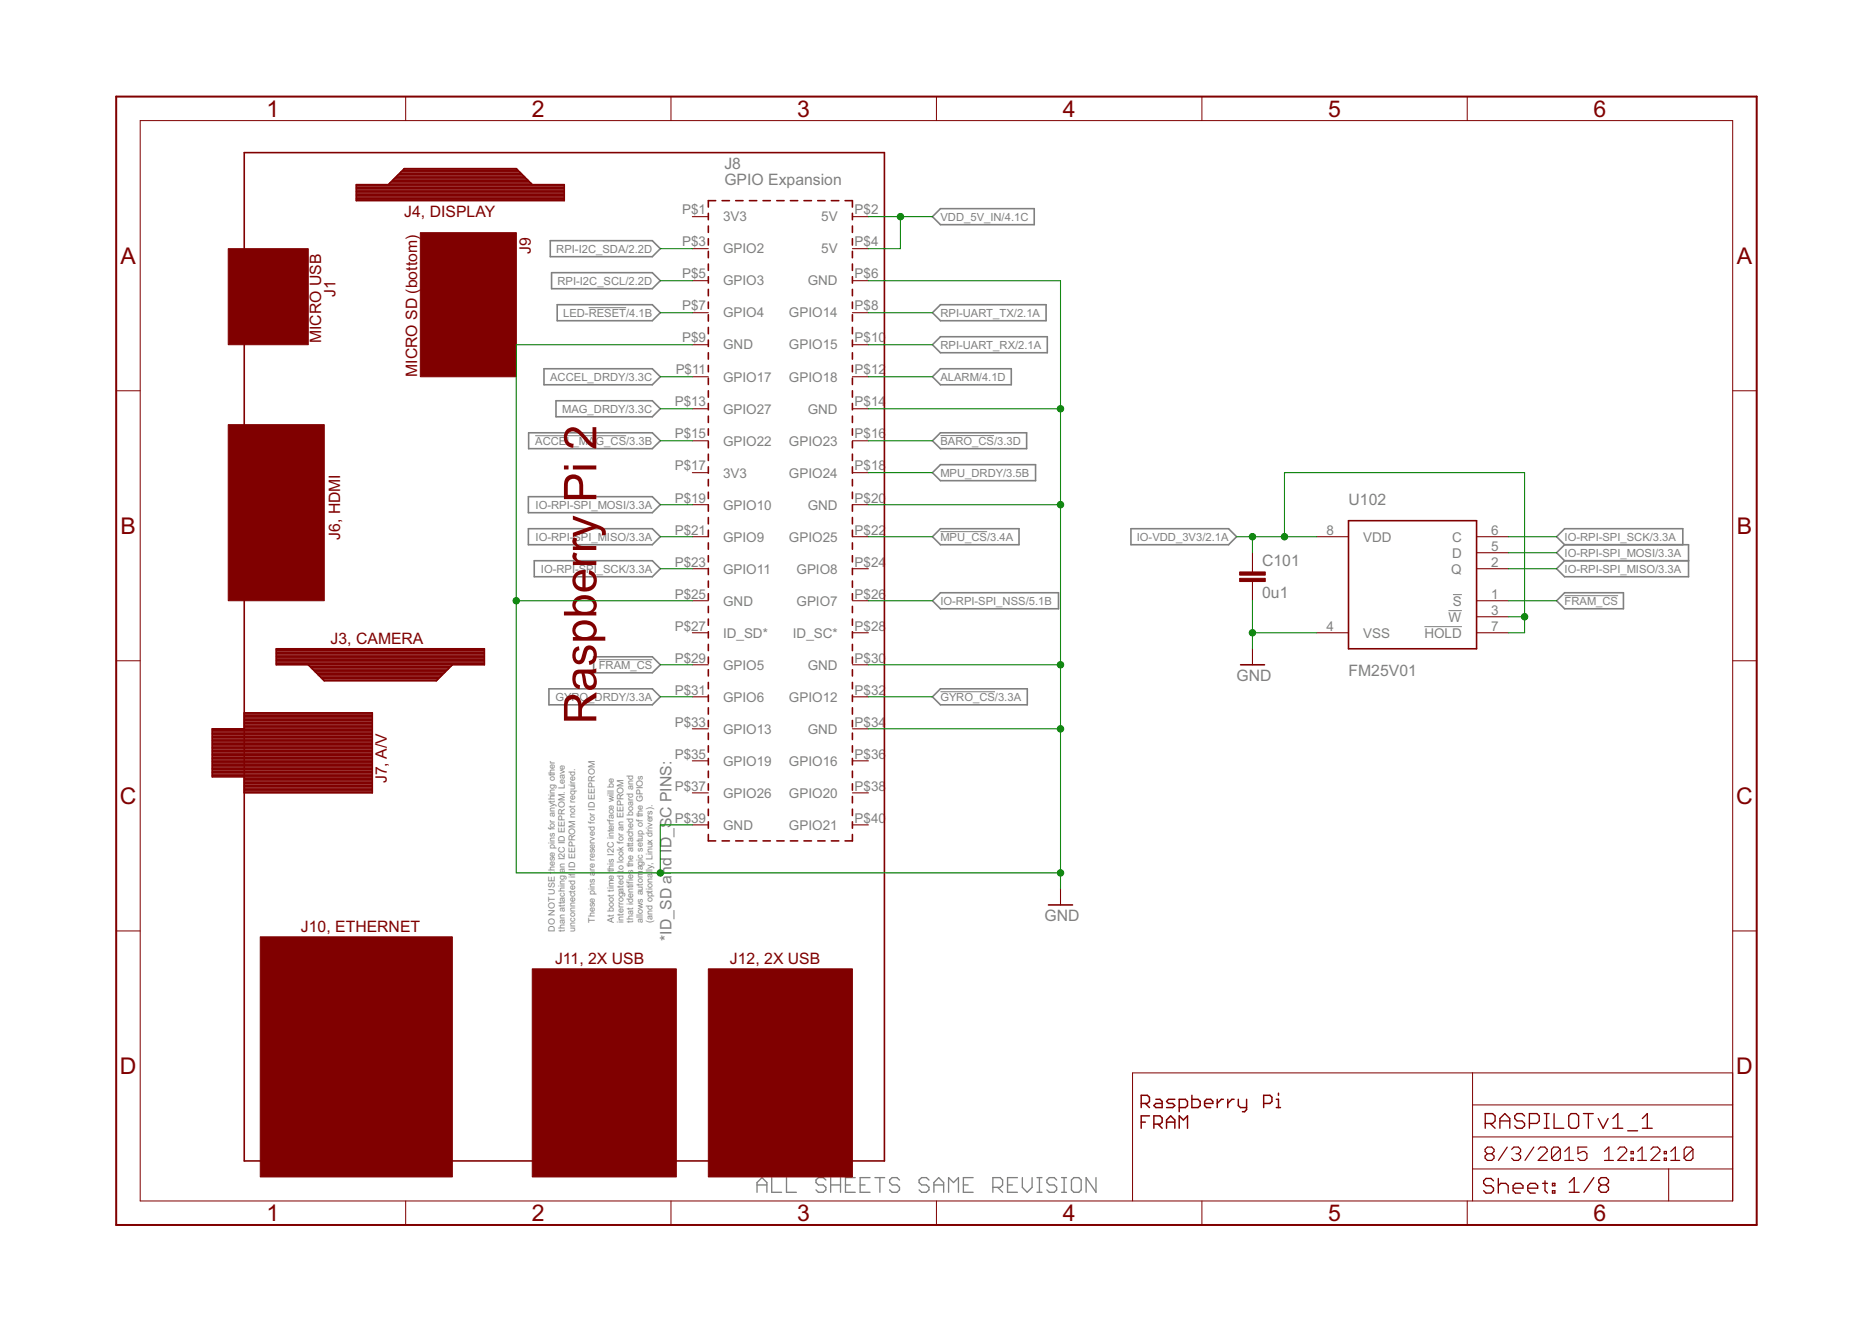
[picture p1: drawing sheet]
<svg xmlns="http://www.w3.org/2000/svg" width="297mm" height="210mm" viewBox="0 0 297 210" stroke-linecap="round" stroke-linejoin="round" font-family="sans-serif">
<g fill="none" stroke="#808080" stroke-width=".21">
<path d="M120.1 189.2v-1.6l.8-.8 .8 .8v1.6M120.1 188h1.6M122.4 186.8v2.4h1.6M124.8 186.8v2.4h1.6M131 187.2l-.4-.4h-.7l-.4 .4v.4l.4 .4h.7l.4 .4v.4l-.4 .4h-.7l-.4-.4M131.8 188h1.6M131.8 186.8v2.4M133.4 186.8v2.4M134.2 188h.7M135.7 186.8h-1.5v2.4h1.5M136.5 188h.8M138 186.8h-1.5v2.4h1.5"/>
<path d="M138.8 186.8h1.6M139.6 186.8v2.4M142.7 187.2l-.4-.4h-.7l-.4 .4v.4l.4 .4h.7l.4 .4v.4l-.4 .4h-.7l-.4-.4M147.4 187.2l-.4-.4h-.8l-.4 .4v.4l.4 .4h.8l.4 .4v.4l-.4 .4h-.8l-.4-.4M148.2 188h1.5M148.2 189.2v-1.6l.7-.8 .8 .8v1.6M150.5 189.2v-2.4l.8 .8 .8-.8v2.4M152.9 188h.7M154.4 186.8h-1.5v2.4h1.5M157.5 188.4h1.2l.4-.4v-.8l-.4-.4h-1.2v2.4M158.3 188.4l.8 .8M159.9 188h.8"/>
<path d="M161.4 186.8h-1.5v2.4h1.5M162.2 186.8v1.6l.8 .8 .8-.8v-1.6M164.5 189.2h.8M164.5 186.8h.8M164.9 186.8v2.4M167.7 187.2l-.4-.4h-.8l-.4 .4v.4l.4 .4h.8l.4 .4v.4l-.4 .4h-.8l-.4-.4M168.4 189.2h.8M168.4 186.8h.8M168.8 186.8v2.4M170 187.2l.4-.4h.8l.4 .4v1.6l-.4 .4h-.8l-.4-.4zM173.9 186.8v2.4l-1.6-2.4v2.4"/>
</g>
<path d="M93.4 48.8h6M84.9 69.1h14.5M149.2 69.1h8.5M149.2 84.3h7.4M226 99.4h6M229.8 96.9h2.2M230.5 94.3h1.5M248.3 94.5h8.5M95 104.7h8.5M149.2 109.7h8.7" fill="none" stroke="#808080" stroke-width=".16"/>
<g fill="none" stroke="#808080" stroke-width=".25">
<path d="M87.3 38.2h16.2l1.3 1.3-1.3 1.2h-16.2zM148 34.4l1.2-1.3h14.9v2.5h-14.9zM86.3 58.5h17.2l1.3 1.3-1.3 1.2h-17.2zM87.5 43.3h16l1.3 1.2-1.3 1.3h-16zM88.4 48.3h15.1l1.3 1.3-1.3 1.3h-15.1zM148 49.6l1.2-1.3h16.8v2.6h-16.8zM148 54.7l1.2-1.3h17v2.6h-17zM148 59.8l1.2-1.3h11.3v2.5h-11.3zM83.8 78.8h19.7l1.3 1.3-1.3 1.2h-19.7zM83.9 68.7h19.6l1.3 1.2-1.3 1.3h-19.6zM88.2 63.6h15.3l1.3 1.3-1.3 1.2h-15.3zM148 69.9l1.2-1.2h13.7v2.5h-13.7z"/>
<path d="M148 75l1.2-1.3h15.1v2.6h-15.1zM83.8 83.9h19.7l1.3 1.3-1.3 1.2h-19.7zM84.8 89h18.7l1.3 1.2-1.3 1.3h-18.7zM148 85.2l1.2-1.3h12.5v2.5h-12.5zM149.2 94h18.8v2.6h-18.8l-1.2-1.3zM179.5 83.9h15.4l1.3 1.3-1.3 1.2h-15.4zM247 95.3l1.3-1.3h9.3v2.6h-9.3zM248.3 86.4h19.6v5.1h-19.6l-1.3-1.3 1.3-1.2M248.3 86.4l-1.3-1.2 1.3-1.3h18.7v2.5M248.3 86.4l-1.3 1.3 1.3 1.3M248.3 89h19.6M87.1 109.3h16.4l1.3 1.3-1.3 1.2h-16.4z"/>
<path d="M94.2 104.2h9.3l1.3 1.3-1.3 1.2h-9.3zM148 110.6l1.2-1.3h13.8v2.5h-13.8z"/>
</g>
<g fill="none" stroke="#800000" stroke-width=".23">
<path d="M181.1 175.1h1l.3-.3v-.7l-.3-.3h-1v1.9M181.1 178h.6M181.7 175.1l.7 .6M182.4 177h-1.3v2M183.1 178.4h1l.3-.4v-.6l-.3-.4h-1v2M183.4 174.4h.7l.3 .4v.9h-1l-.3-.3 .3-.3h1M183.7 178.4l.7 .6M185.1 178h1.3M185.1 179v-1.3l.7-.7 .6 .7v1.3M186.4 174.4h-1l-.3 .4 .3 .3h.7l.3 .3-.3 .3h-1M187.1 175.7h1l.3-.3v-.6l-.3-.4h-1v2M187.1 179v-2l.7 .7 .6-.7v2"/>
<path d="M189.1 173.8v1.9h1l.3-.3v-.6l-.3-.4h-1M191.1 175.1h1.3v-.3l-.3-.4h-.6l-.4 .4v.6l.4 .3h.6M193.1 174.4v1.3M194.1 174.4h-.3l-.7 .7M194.8 174.4v1.3M195.8 174.4h-.3l-.7 .7M196.5 174.4v1l.3 .3h1M197.8 174.4v1.6l-.3 .4h-.4M200.5 175.1h1l.3-.3v-.7l-.3-.3h-1v1.9M202.5 174.4h.4v1.3M202.5 175.7h.7M202.9 173.4v.4"/>
</g>
<g fill="none" stroke="#800000" stroke-width=".16">
<path d="M22.2 19.1h252.7v171.4h-252.7zM64.4 15.3v3.8M106.5 15.3v3.8M148.6 15.3v3.8M190.7 15.3v3.8M232.8 15.3v3.8M18.4 62h3.8M274.9 62h3.8M18.4 104.8h3.8M274.9 104.8h3.8M18.4 147.7h3.8M274.9 147.7h3.8"/>
<path d="M233.7 170.2v20.3M233.7 175.3h41.2M274.9 170.2h-95.2v20.3M64.4 190.5v3.9M106.5 190.5v3.9M148.6 190.5v3.9M190.7 190.5v3.9M232.8 190.5v3.9M233.7 185.5h41.2M233.7 180.4h41.2M264.8 185.5v5"/>
</g>
<g fill="none" stroke="#800000" stroke-width=".21">
<path d="M235.7 178.2h1.1l.4-.4v-.7l-.4-.4h-1.1v2.3M236.5 178.2l.7 .8M238 179v-1.5l.8-.8 .8 .8v1.5M238 177.8h1.6M241.9 177.1l-.4-.4h-.8l-.4 .4v.4l.4 .3h.8l.4 .4v.4l-.4 .4h-.8l-.4-.4M242.7 178.2h1.2l.3-.4v-.7l-.3-.4h-1.2v2.3M245 176.7h.8M245 179h.8M245.4 176.7v2.3M246.6 176.7v2.3h1.5M249.3 176.7h.8l.4 .4v1.5l-.4 .4h-.8l-.4-.4v-1.5zM251.2 176.7h1.6"/>
<path d="M252 176.7v2.3M253.6 177.5l.8 1.5 .8-1.5M255.9 179h1.6M255.9 177.5l.8-.8v2.3M258.3 179.4h1.5M260.6 179h1.6M260.6 177.5l.8-.8v2.3M237 187.3l-.4-.3h-.8l-.4 .3v.4l.4 .4h.8l.4 .4v.4l-.4 .4h-.8l-.4-.4M237.7 187v2.3M237.7 188.1l.4-.4h.8l.4 .4v1.2M240.1 188.5h1.6v-.4l-.4-.4h-.8l-.4 .4v.8l.4 .4h.8M242.4 188.5h1.6v-.4l-.4-.4h-.8l-.4 .4v.8l.4 .4h.8"/>
<path d="M244.8 187.7h.8M245.2 187.3v1.6l.4 .4M246.3 187.7h.4v.4h-.4zM246.3 188.9h.4v.4h-.4zM249 187.6l.8-.8v2.4M249 189.2h1.6M252.9 186.8l-1.6 2.4M254.1 188l-.4 .4v.4l.4 .4h.7l.4-.4v-.4l-.4-.4M254.1 188l-.4-.4v-.4l.4-.4h.7l.4 .4v.4l-.4 .4M254.1 188h.7"/>
</g>
<g fill="none" stroke="#800000" stroke-width=".19">
<path d="M236 183l-.4-.3v-.3l.4-.4h.7l.4 .4v.3l-.4 .3M236 183l-.4 .4v.3l.4 .4h.7l.4-.4v-.3l-.4-.4M236 183h.7M239.2 182l-1.4 2.1M239.9 182.4l.3-.4h.7l.4 .4v.3l-.4 .3M240.6 183h.3M240.9 183l.4 .4v.3l-.4 .4h-.7l-.3-.4M243.4 182l-1.4 2.1M244.1 182.4l.3-.4h.7l.4 .4v.3l-1.4 1.4h1.4M247.6 182.4l-.4-.4h-.7l-.3 .4v1.3M247.6 182.4v1.3l-.4 .4h-.7l-.3-.4M247.6 182.4l-1.4 1.3"/>
<path d="M248.3 184.1h1.4M248.3 182.7l.7-.7v2.1M251.8 182h-1.4v1l.7-.3h.3l.4 .3v.7l-.4 .4h-.7l-.3-.4M254.6 184.1h1.4M254.6 182.7l.7-.7v2.1M256.7 182.4l.3-.4h.8l.3 .4v.3l-1.4 1.4h1.4M258.8 183.7h.4v.4h-.4zM258.8 182.7h.4v.3h-.4zM259.9 184.1h1.4M259.9 182.7l.7-.7v2.1M262 182.4l.3-.4h.7l.4 .4v.3l-1.4 1.4h1.4M264.1 183.7h.3v.4h-.3z"/>
<path d="M264.1 182.7h.3v.3h-.3zM265.1 184.1h1.4M265.1 182.7l.7-.7v2.1M268.6 182.4l-.3-.4h-.7l-.4 .4v1.3M268.6 182.4v1.3l-.3 .4h-.7l-.4-.4M268.6 182.4l-1.4 1.3"/>
</g>
<path d="M18.4 15.3h260.3v179.1h-260.3z" fill="none" stroke="#800000" stroke-width=".32"/>
<g fill="none" stroke="#800000" stroke-width=".25">
<path d="M38.8 24.2h101.5v160h-101.5zM56.5 29.3h33v2.5h-33zM56.5 31.7h33M56.5 31.5h33M56.5 31.3h33M56.5 31.1h33M56.5 30.8h33M56.5 30.6h33M56.5 30.4h33M56.5 30.2h33M56.5 29.9h33M56.5 29.7h33"/>
<path d="M56.5 29.5h33M61.6 29.3l2.6-2.5h17.7l2.6 2.5M61.8 29h22.4M62.1 28.8h21.9M62.3 28.6h21.5M62.5 28.4h21M62.7 28.2h20.6M63 27.9h20.1M63.2 27.7h19.7M63.4 27.5h19.3M63.6 27.3h18.8M63.9 27.1h18.3"/>
<path d="M64.1 26.8h17.9M112.4 33.8v1.1M112.4 35.9v1M112.4 37.9v1M112.4 39.9v1M113.6 31.8h-1.2v1.1M114.6 31.8h1.1M116.7 31.8h1.2M118.9 31.8h1.2M121.1 31.8h1.1M123.3 31.8h1.1M125.4 31.8h1.2"/>
<path d="M127.6 31.8h1.2M129.8 31.8h1.1M131.9 31.8h1.2M134.1 31.8h1.2v1.1M135.3 33.8v1.1M135.3 35.9v1M135.3 37.9v1M135.3 39.9v1M112.4 41.9v1M112.4 43.9v1M112.4 45.9v1M112.4 47.9v1"/>
<path d="M112.4 49.9v1M112.4 51.9v1.1M112.4 54v1M112.4 56v1M112.4 58v1M112.4 60v1M135.3 41.9v1M135.3 43.9v1M135.3 45.9v1M135.3 47.9v1M135.3 49.9v1M135.3 51.9v1.1"/>
<path d="M135.3 54v1M135.3 56v1M135.3 58v1M135.3 60v1M112.4 62v1M112.4 64v1M112.4 66v1M112.4 68v1M112.4 70v1.1M112.4 72.1v1M112.4 74.1v1M112.4 76.1v1"/>
<path d="M112.4 78.1v1M135.3 62v1M135.3 64v1M135.3 66v1M135.3 68v1M135.3 70v1.1M135.3 72.1v1M135.3 74.1v1M135.3 76.1v1M135.3 78.1v1M112.4 80.1v1M112.4 82.1v1"/>
<path d="M112.4 84.1v1M112.4 86.1v1M112.4 88.2v1M112.4 90.2v1M112.4 92.2v1M112.4 94.2v1M112.4 96.2v1M112.4 98.2v1M135.3 80.1v1M135.3 82.1v1M135.3 84.1v1M135.3 86.1v1"/>
<path d="M135.3 88.2v1M135.3 90.2v1M135.3 92.2v1M135.3 94.2v1M135.3 96.2v1M135.3 98.2v1M214 82.6h20.3v20.3h-20.3zM33.7 119.9h25.4M33.7 119.7h25.4M33.7 119.5h25.4M33.7 119.3h25.4M33.7 119h25.4"/>
<path d="M33.7 118.8h25.4M33.7 118.6h25.4M33.7 118.4h25.4M33.7 118.2h25.4M33.7 117.9h25.4M33.7 117.7h25.4M33.7 117.5h25.4M33.7 117.3h25.4M33.7 117h25.4M33.7 116.8h25.4M33.7 116.6h25.4M33.7 116.4h25.4"/>
<path d="M33.7 116.1h25.4M33.7 115.9h25.4M33.7 115.7h25.4M38.8 115.6h-5.1v7.7h25.4M38.8 113.1h20.3v12.7h-20.3M38.8 115.5h20.3M38.8 115.3h20.3M38.8 115h20.3M38.8 114.8h20.3M38.8 114.6h20.3M38.8 114.4h20.3M38.8 114.2h20.3"/>
<path d="M38.8 113.9h20.3M38.8 113.7h20.3M38.8 113.5h20.3M38.8 113.3h20.3M43.8 102.9h33.1v2.6h-33.1zM43.8 105.3h33.1M43.8 105h33.1M43.8 104.8h33.1M43.8 104.6h33.1M43.8 104.4h33.1M43.8 104.1h33.1M43.8 103.9h33.1"/>
<path d="M43.8 103.7h33.1M43.8 103.5h33.1M43.8 103.3h33.1M43.8 103h33.1M48.9 105.5l2.6 2.5h17.7l2.6-2.5M49.1 105.7h22.4M49.4 105.9h21.9M49.6 106.2h21.5M49.8 106.4h21.1M50 106.6h20.7M50.2 106.8h20.2M50.5 107h19.7"/>
<path d="M50.7 107.3h19.3M50.9 107.5h18.9M51.1 107.7h18.4M51.4 107.9h17.9M112.4 100.2v1M112.4 102.2v1M112.4 104.2v1M112.4 106.3v1M112.4 108.3v1M112.4 110.3v1M112.4 112.3v1M112.4 114.3v1"/>
<path d="M112.4 116.3v1M112.4 118.3v1M135.3 100.2v1M135.3 102.2v1M135.3 104.2v1M135.3 106.3v1M135.3 108.3v1M135.3 110.3v1M135.3 112.3v1M135.3 114.3v1M135.3 116.3v1M135.3 118.3v1"/>
<path d="M196.8 105.5h3.8M33.7 123h25.4M33.7 122.8h25.4M33.7 122.6h25.4M33.7 122.4h25.4M33.7 122.1h25.4M33.7 121.9h25.4M33.7 121.7h25.4M33.7 121.5h25.4M33.7 121.2h25.4M33.7 121h25.4M33.7 120.8h25.4"/>
<path d="M33.7 120.6h25.4M33.7 120.4h25.4M33.7 120.1h25.4M38.8 125.7h20.3M38.8 125.5h20.3M38.8 125.2h20.3M38.8 125h20.3M38.8 124.8h20.3M38.8 124.6h20.3M38.8 124.4h20.3M38.8 124.1h20.3M38.8 123.9h20.3"/>
<path d="M38.8 123.7h20.3M38.8 123.5h20.3M112.4 132.4v1h1.2M112.4 120.3v1M112.4 122.3v1.1M112.4 124.4v1M112.4 126.4v1M112.4 128.4v1M112.4 130.4v1M114.6 133.4h1.1M116.7 133.4h1.2M118.9 133.4h1.2"/>
<path d="M121.1 133.4h1.1M123.3 133.4h1.1M125.4 133.4h1.2M127.6 133.4h1.2M129.8 133.4h1.1M131.9 133.4h1.2M135.3 120.3v1M135.3 122.3v1.1M135.3 124.4v1M135.3 126.4v1M135.3 128.4v1M135.3 130.4v1"/>
<path d="M135.3 132.4v1h-1.2M166.4 143.6h3.8"/>
</g>
<g fill="none" stroke="#800000" stroke-width=".17">
<path d="M109.9 34.4h2.5M109.9 39.5h2.5M135.3 34.4h2.5M135.3 39.5h2.5M109.9 44.5h2.5M109.9 49.6h2.5M109.9 54.7h2.5M109.9 59.8h2.5M135.3 44.5h2.5M135.3 49.6h2.5M135.3 54.7h2.5M135.3 59.8h2.5"/>
<path d="M109.9 64.9h2.5M109.9 69.9h2.5M109.9 75h2.5M135.3 64.9h2.5M135.3 69.9h2.5M135.3 75h2.5M109.9 85.2h2.5M109.9 90.2h2.5M109.9 95.3h2.5M109.9 80.1h2.5M135.3 85.2h2.5M135.3 90.2h2.5"/>
<path d="M135.3 95.3h2.5M135.3 80.1h2.5M198.7 87.7v3M198.7 92.3v3M208.9 85.2h5.1M234.3 85.2h5.1M234.3 87.7h5.1M234.3 90.2h5.1M234.3 95.3h5.1M234.3 97.9h5.1M109.9 100.4h2.5M109.9 105.5h2.5"/>
<path d="M109.9 110.6h2.5M109.9 115.6h2.5M135.3 100.4h2.5M135.3 105.5h2.5M135.3 110.6h2.5M135.3 115.6h2.5M198.7 102.9v2.6M208.9 100.4h5.1M234.3 100.4h5.1M109.9 120.7h2.5M109.9 125.8h2.5M109.9 130.9h2.5"/>
<path d="M135.3 120.7h2.5M135.3 125.8h2.5M135.3 130.9h2.5M168.3 141v2.6"/>
</g>
<g fill="#800000" stroke="#800000" stroke-width=".16">
<path d="M196.7 91.8h4.1v.5h-4.1z"/>
<path d="M196.7 90.7h4.1v.5h-4.1z"/>
<path d="M36.2 39.5h12.7v15.2h-12.7z"/>
<path d="M36.2 67.4h15.3v27.9h-15.3z"/>
<path d="M41.3 148.6h30.5v38.1h-30.5z"/>
<path d="M84.5 153.7h22.8v33h-22.8z"/>
<path d="M112.4 153.7h22.9v33h-22.9z"/>
<path d="M66.7 36.9h15.2v22.9h-15.2z"/>
</g>
<g fill="none" stroke="#008000" stroke-width=".17">
<path d="M104.8 39.5h5.1M137.8 34.4h10.2M142.9 34.4v5.1h-5.1M104.8 44.5h5.1M104.8 49.6h5.1M104.8 59.8h5.1M109.9 54.7h-28v83.8h86.4M137.8 44.5h30.5v96.5M137.8 54.7h10.2M137.8 49.6h10.2M137.8 59.8h10.2M104.8 64.9h5.1"/>
<path d="M104.8 69.9h5.1M137.8 64.9h30.5M137.8 75h10.2M137.8 69.9h10.2M81.9 95.3h28M104.8 80.1h5.1M104.8 85.2h5.1M104.8 90.2h5.1M137.8 80.1h30.5M137.8 95.3h10.2M137.8 85.2h10.2M196.2 85.2h12.7"/>
<path d="M198.7 85.2v2.5M198.7 95.3v7.6M203.8 85.2v-10.2h38.1v25.4h-2.5M239.4 95.3h7.6M239.4 85.2h7.6M239.4 97.9h2.5M239.4 87.7h7.6M239.4 90.2h7.6M104.8 105.5h5.1M104.8 110.6h5.1M137.8 105.5h30.5M137.8 115.6h30.5"/>
<path d="M137.8 110.6h10.2M198.7 100.4h10.2M109.9 130.9h-5.1v7.6"/>
</g>
<g fill="#008000" stroke="#008000" stroke-width=".16">
<circle cx="198.7" cy="100.4" r=".51"/>
<circle cx="168.3" cy="64.9" r=".51"/>
<circle cx="168.3" cy="80.1" r=".51"/>
<circle cx="168.3" cy="105.5" r=".51"/>
<circle cx="168.3" cy="115.6" r=".51"/>
<circle cx="168.3" cy="138.5" r=".51"/>
<circle cx="104.8" cy="138.5" r=".51"/>
<circle cx="81.9" cy="95.3" r=".51"/>
<circle cx="203.8" cy="85.2" r=".51"/>
<circle cx="241.9" cy="97.9" r=".51"/>
<circle cx="198.7" cy="85.2" r=".51"/>
<circle cx="142.9" cy="34.4" r=".51"/>
</g>
<g font-size="8" fill="#800000">
<text x="94.6" y="79.7" transform="rotate(-90 94.6 79.7)">Pi 2</text>
<text x="94.6" y="87.7" transform="rotate(-90 94.6 87.7)">r</text>
<text x="94.6" y="85.3" transform="rotate(-90 94.6 85.3)">y</text>
<text x="94.6" y="94.1" transform="rotate(-90 94.6 94.1)">e</text>
<text x="94.6" y="90.1" transform="rotate(-90 94.6 90.1)">r</text>
<text x="94.6" y="105.7" transform="rotate(-90 94.6 105.7)">s</text>
<text x="94.6" y="102.1" transform="rotate(-90 94.6 102.1)">pb</text>
<text x="94.6" y="109.7" transform="rotate(-90 94.6 109.7)">a</text>
<text x="94.6" y="114.9" transform="rotate(-90 94.6 114.9)">R</text>
</g>
<g font-size="4.1" fill="#800000">
<text x="42.3" y="18.5">1</text>
<text x="84.4" y="18.5">2</text>
<text x="126.5" y="18.5">3</text>
<text x="168.6" y="18.5">4</text>
<text x="210.7" y="18.5">5</text>
<text x="252.9" y="18.5">6</text>
<text x="19.1" y="41.9">A</text>
<text x="275.6" y="41.9">A</text>
<text x="19.1" y="84.7">B</text>
<text x="275.6" y="84.7">B</text>
<text x="19" y="127.6">C</text>
<text x="275.5" y="127.6">C</text>
<text x="19" y="170.4">D</text>
<text x="275.5" y="170.4">D</text>
<text x="42.3" y="193.7">1</text>
<text x="84.4" y="193.7">2</text>
<text x="126.5" y="193.7">3</text>
<text x="168.6" y="193.7">4</text>
<text x="210.7" y="193.7">5</text>
<text x="252.9" y="193.7">6</text>
</g>
<g font-size="2.8" fill="#808080">
<text x="114.9" y="26.8">J8</text>
<text x="114.9" y="29.3">GPIO Expansion</text>
<text x="214" y="80.1">U102</text>
<text x="200.3" y="89.9">C101</text>
<text x="200.3" y="94.9">0u1</text>
<text x="214" y="107.3">FM25V01</text>
<text x="196.2" y="108">GND</text>
<text x="106.6" y="149.2" transform="rotate(-90 106.6 149.2)">*ID_SD and ID_SC PINS:</text>
<text x="165.7" y="146.1">GND</text>
</g>
<g font-size="2.8" fill="#800000">
<text x="64.1" y="34.4">J4, DISPLAY</text>
<text x="84.2" y="40.3" transform="rotate(-90 84.2 40.3)">J9</text>
<text x="53.2" y="47.2" transform="rotate(-90 53.2 47.2)">J1</text>
<text x="50.9" y="54.4" transform="rotate(-90 50.9 54.4)">MICRO USB</text>
<text x="66.2" y="59.8" transform="rotate(-90 66.2 59.8)">MICRO SD (bottom)</text>
<text x="54" y="85.7" transform="rotate(-90 54 85.7)">J6, HDMI</text>
<text x="52.5" y="102.2">J3, CAMERA</text>
<text x="61.4" y="124.3" transform="rotate(-90 61.4 124.3)">J7, A/V</text>
<text x="47.7" y="147.9">J10, ETHERNET</text>
<text x="88.1" y="153">J11, 2X USB</text>
<text x="115.8" y="153">J12, 2X USB</text>
</g>
<g font-size="2.4" fill="#808080">
<text x="108.3" y="34">P$1</text>
<text x="114.7" y="35.1">3V3</text>
<text x="130.3" y="35.1">5V</text>
<text x="135.6" y="34">P$2</text>
<text x="108.3" y="39.1">P$3</text>
<text x="114.7" y="40.2">GPIO2</text>
<text x="130.3" y="40.2">5V</text>
<text x="135.6" y="39.1">P$4</text>
<text x="108.3" y="44.2">P$5</text>
<text x="114.7" y="45.3">GPIO3</text>
<text x="128.2" y="45.3">GND</text>
<text x="135.6" y="44.2">P$6</text>
<text x="108.3" y="49.3">P$7</text>
<text x="114.7" y="50.4">GPIO4</text>
<text x="125.2" y="50.4">GPIO14</text>
<text x="135.6" y="49.3">P$8</text>
<text x="107.2" y="59.4">P$11</text>
<text x="108.3" y="54.3">P$9</text>
<text x="114.7" y="55.4">GND</text>
<text x="125.2" y="55.5">GPIO15</text>
<text x="135.6" y="54.3">P$10</text>
<text x="135.6" y="59.4">P$12</text>
<text x="107.1" y="64.5">P$13</text>
<text x="114.7" y="60.5">GPIO17</text>
<text x="114.7" y="65.6">GPIO27</text>
<text x="125.2" y="60.5">GPIO18</text>
<text x="128.2" y="65.6">GND</text>
<text x="135.6" y="64.5">P$14</text>
<text x="107.1" y="69.6">P$15</text>
<text x="114.7" y="70.7">GPIO22</text>
<text x="125.2" y="70.7">GPIO23</text>
<text x="135.6" y="69.6">P$16</text>
<text x="107.1" y="74.6">P$17</text>
<text x="114.7" y="75.8">3V3</text>
<text x="125.2" y="75.8">GPIO24</text>
<text x="135.6" y="74.6">P$18</text>
<text x="107.1" y="79.7">P$19</text>
<text x="114.7" y="80.8">GPIO10</text>
<text x="128.2" y="80.8">GND</text>
<text x="135.6" y="79.7">P$20</text>
<text x="107.1" y="84.8">P$21</text>
<text x="107.1" y="89.9">P$23</text>
<text x="114.7" y="85.9">GPIO9</text>
<text x="125.2" y="85.9">GPIO25</text>
<text x="135.6" y="84.8">P$22</text>
<text x="135.6" y="89.9">P$24</text>
<text x="210.5" y="84.8">8</text>
<text x="216.3" y="85.9">VDD</text>
<text x="230.4" y="85.9">C</text>
<text x="230.4" y="88.5">D</text>
<text x="236.6" y="84.8">6</text>
<text x="236.6" y="87.3">5</text>
<text x="236.6" y="89.9">2</text>
<text x="107.1" y="95">P$25</text>
<text x="114.7" y="91">GPIO11</text>
<text x="126.4" y="91">GPIO8</text>
<text x="135.6" y="95">P$26</text>
<text x="230.3" y="91">Q</text>
<text x="236.6" y="95">1</text>
<text x="107.1" y="100">P$27</text>
<text x="114.7" y="96.1">GND</text>
<text x="114.7" y="101.2">ID_SD*</text>
<text x="125.8" y="101.2">ID_SC*</text>
<text x="126.4" y="96.1">GPIO7</text>
<text x="135.6" y="100">P$28</text>
<text x="210.5" y="100">4</text>
<text x="216.3" y="101.2">VSS</text>
<text x="226" y="101.2">HOLD</text>
<text x="229.8" y="98.6">W</text>
<text x="230.5" y="96.1">S</text>
<text x="236.6" y="97.5">3</text>
<text x="236.6" y="100">7</text>
<text x="107.1" y="105.1">P$29</text>
<text x="114.7" y="106.2">GPIO5</text>
<text x="128.2" y="106.2">GND</text>
<text x="135.6" y="105.1">P$30</text>
<text x="107.1" y="110.2">P$31</text>
<text x="114.7" y="111.3">GPIO6</text>
<text x="125.2" y="111.3">GPIO12</text>
<text x="135.6" y="110.2">P$32</text>
<text x="107.1" y="115.3">P$33</text>
<text x="114.7" y="116.4">GPIO13</text>
<text x="128.2" y="116.4">GND</text>
<text x="135.6" y="115.3">P$34</text>
<text x="107.1" y="120.4">P$35</text>
<text x="107.1" y="125.4">P$37</text>
<text x="114.7" y="121.5">GPIO19</text>
<text x="125.2" y="121.5">GPIO16</text>
<text x="135.6" y="120.4">P$36</text>
<text x="135.6" y="125.4">P$38</text>
<text x="107.1" y="130.5">P$39</text>
<text x="114.7" y="126.6">GPIO26</text>
<text x="114.7" y="131.6">GND</text>
<text x="125.2" y="126.6">GPIO20</text>
<text x="125.2" y="131.6">GPIO21</text>
<text x="135.6" y="130.5">P$40</text>
</g>
<g font-size="2" fill="#808080">
<text x="149.2" y="35">VDD_5V_IN/4.1C</text>
<text x="88.3" y="40.1">RPI-I2C_SDA/2.2D</text>
<text x="88.5" y="45.2">RPI-I2C_SCL/2.2D</text>
<text x="89.4" y="50.2">LED-RESET/4.1B</text>
<text x="149.2" y="50.2">RPI-UART_TX/2.1A</text>
<text x="149.2" y="55.3">RPI-UART_RX/2.1A</text>
<text x="87.3" y="60.4">ACCEL_DRDY/3.3C</text>
<text x="89.2" y="65.5">MAG_DRDY/3.3C</text>
<text x="149.2" y="60.4">ALARM/4.1D</text>
<text x="84.9" y="70.6">ACCEL_MAG_CS/3.3B</text>
<text x="149.2" y="70.6">BARO_CS/3.3D</text>
<text x="149.2" y="75.6">MPU_DRDY/3.5B</text>
<text x="85" y="80.7">IO-RPI-SPI_MOSI/3.3A</text>
<text x="85" y="85.8">IO-RPI-SPI_MISO/3.3A</text>
<text x="149.2" y="85.8">MPU_CS/3.4A</text>
<text x="180.4" y="85.8">IO-VDD_3V3/2.1A</text>
<text x="248.3" y="88.3">IO-RPI-SPI_MOSI/3.3A</text>
<text x="248.3" y="85.8">IO-RPI-SPI_SCK/3.3A</text>
<text x="85.8" y="90.9">IO-RPI-SPI_SCK/3.3A</text>
<text x="149.2" y="96">IO-RPI-SPI_NSS/5.1B</text>
<text x="248.3" y="96">FRAM_CS</text>
<text x="248.3" y="90.9">IO-RPI-SPI_MISO/3.3A</text>
<text x="95" y="106.1">FRAM_CS</text>
<text x="88.2" y="111.2">GYRO_DRDY/3.3A</text>
<text x="149.2" y="111.2">GYRO_CS/3.3A</text>
</g>
<g font-size="1.6" fill="#808080">
<text x="100.5" y="137.6" transform="rotate(-90 100.5 137.6)">the attached board and</text>
<text x="88" y="138.2" transform="rotate(-90 88 138.2)">hese pins for anything other</text>
<text x="89.6" y="138.5" transform="rotate(-90 89.6 138.5)">an I2C ID EEPROM. Leave</text>
<text x="91.3" y="138.2" transform="rotate(-90 91.3 138.2)">ID EEPROM not required.</text>
<text x="94.4" y="138.3" transform="rotate(-90 94.4 138.3)">re reserved for ID EEPROM</text>
<text x="97.4" y="138.4" transform="rotate(-90 97.4 138.4)">this I2C interface will be</text>
<text x="98.9" y="138.4" transform="rotate(-90 98.9 138.4)">t</text>
<text x="98.9" y="138" transform="rotate(-90 98.9 138)">o look for an EEPROM</text>
<text x="102" y="138.1" transform="rotate(-90 102 138.1)">agic setup of the GPIOs</text>
<text x="103.5" y="138.2" transform="rotate(-90 103.5 138.2)">ly, Linux drivers).</text>
<text x="88" y="147.8" transform="rotate(-90 88 147.8)">DO NOT USE t</text>
<text x="89.6" y="147.8" transform="rotate(-90 89.6 147.8)">than attaching</text>
<text x="91.3" y="147.8" transform="rotate(-90 91.3 147.8)">unconnected if</text>
<text x="94.4" y="146.4" transform="rotate(-90 94.4 146.4)">These pins a</text>
<text x="97.4" y="146.4" transform="rotate(-90 97.4 146.4)">At boot time</text>
<text x="98.9" y="146.4" transform="rotate(-90 98.9 146.4)">interrogated</text>
<text x="100.5" y="146.4" transform="rotate(-90 100.5 146.4)">that identifies</text>
<text x="102" y="146.4" transform="rotate(-90 102 146.4)">allows autom</text>
<text x="103.5" y="146.4" transform="rotate(-90 103.5 146.4)">(and optional</text>
</g>
</svg>
